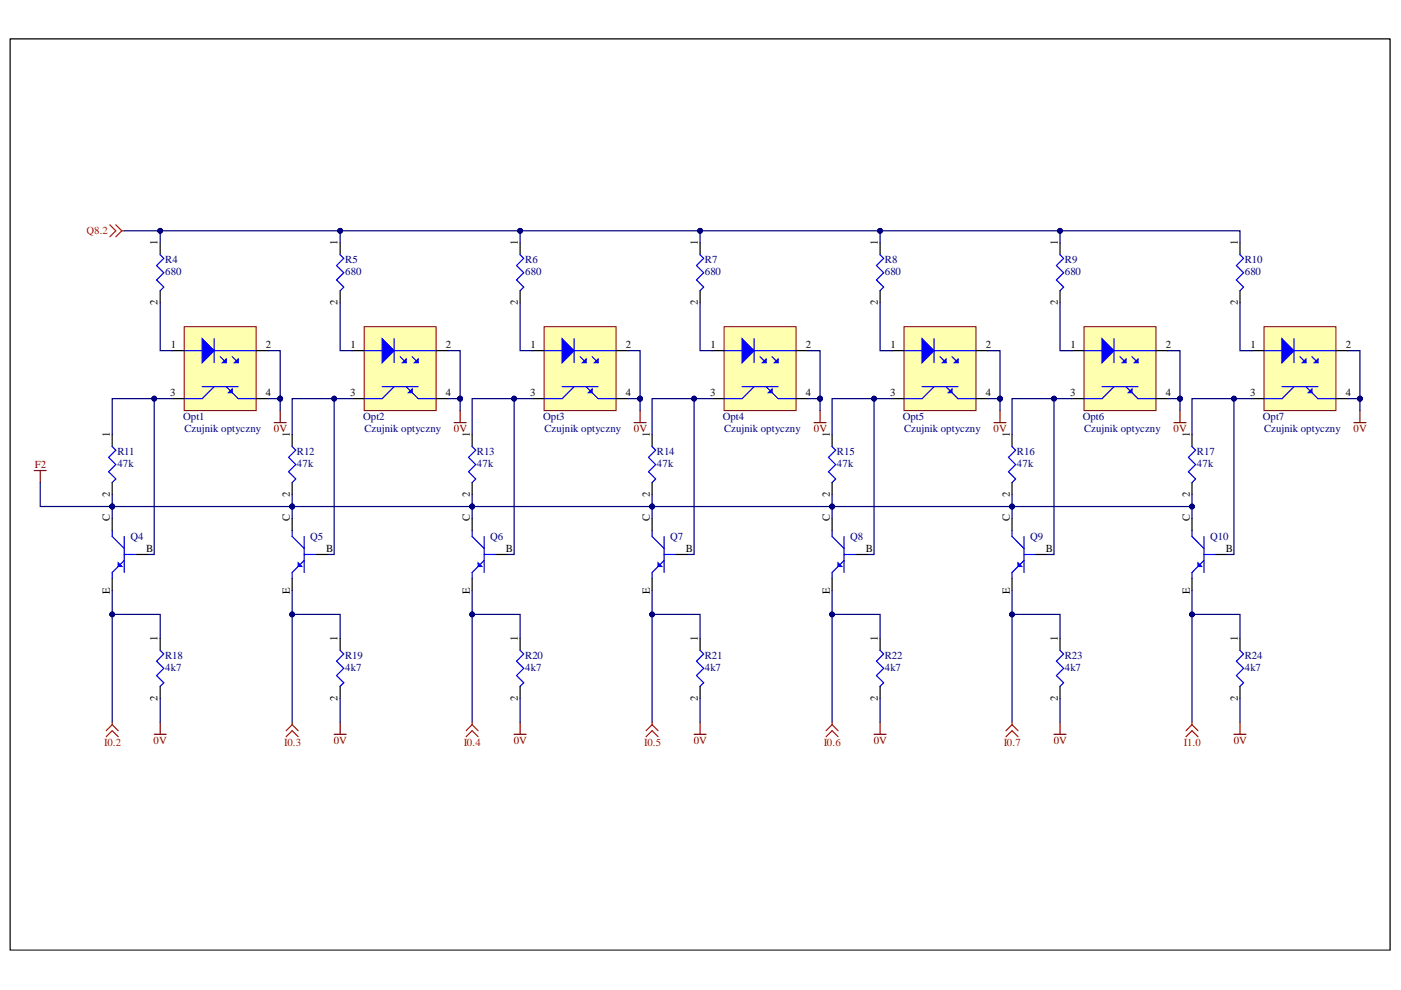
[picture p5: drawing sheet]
<svg xmlns="http://www.w3.org/2000/svg" width="297mm" height="210mm" viewBox="0 0 297 210" stroke-linecap="round" stroke-linejoin="round" font-family="sans-serif">
<path d="M2.2 8.3h292.5v193.1h-292.5z" fill="none" stroke="#000" stroke-width=".21"/>
<g fill="none" stroke="#000" stroke-width=".25">
<path d="M34 51.5v2.5M72.1 51.5v2.5M110.3 51.5v2.5M148.4 51.5v2.5M186.6 51.5v2.5M224.7 51.5v2.5M262.9 51.5v2.5M34 61.6v2.6M72.1 61.6v2.6M110.3 61.6v2.6M148.4 61.6v2.6M186.6 61.6v2.6"/>
<path d="M224.7 61.6v2.6M262.9 61.6v2.6"/>
</g>
<path d="M34 54l.7 .8-1.5 1.5 1.5 1.5-1.5 1.6 1.5 1.5-.7 .7M72.1 54l.8 .8-1.5 1.5 1.5 1.5-1.5 1.6 1.5 1.5-.8 .7M110.3 54l.7 .8-1.5 1.5 1.5 1.5-1.5 1.6 1.5 1.5-.7 .7M148.4 54l.8 .8-1.5 1.5 1.5 1.5-1.5 1.6 1.5 1.5-.8 .7M186.6 54l.8 .8-1.6 1.5 1.6 1.5-1.6 1.6 1.6 1.5-.8 .7M224.7 54l.8 .8-1.5 1.5 1.5 1.5-1.5 1.6 1.5 1.5-.8 .7M262.9 54l.8 .8-1.6 1.5 1.6 1.5-1.6 1.6 1.6 1.5-.8 .7" fill="none" stroke="#00f" stroke-width=".25"/>
<path d="M23.3 47.7l1.3 1.2-1.3 1.3M24.6 47.7l1.2 1.2M25.8 48.9l-1.2 1.3M25.8 48.9h.5" fill="none" stroke="#f00" stroke-width=".25"/>
<path d="M39.1 69.3h15.2v17.8h-15.2z" fill-rule="evenodd" fill="#ffffb0"/>
<path d="M39.1 69.3h15.2v17.8h-15.2z" fill="none" stroke="#800000" stroke-width=".21"/>
<path d="M45.4 71.8v5.1M45.4 74.3h8.9M46.7 75.6l1.3 1.3M49.2 75.6l1.3 1.3" fill="none" stroke="#00f" stroke-width=".25"/>
<path d="M47.2 76.9l.8-.8v.8z" fill="#00f"/>
<path d="M47.2 76.9l.8-.8v.8z" fill="none" stroke="#00f" stroke-width=".25"/>
<path d="M42.9 71.8l2.5 2.5-2.5 2.6z" fill="#00f"/>
<path d="M42.9 71.8l2.5 2.5-2.5 2.6z" fill="none" stroke="#00f" stroke-width=".25"/>
<path d="M49.7 76.9l.8-.8v.8z" fill="#00f"/>
<path d="M39.1 74.3h3.8M49.7 76.9l.8-.8v.8zM42.9 82h7.6M45.4 82l-2.5 2.5h-3.8M48 82l2.5 2.5h3.8" fill="none" stroke="#00f" stroke-width=".25"/>
<path d="M48.5 83.2l.7-.7v.7z" fill="#00f"/>
<path d="M48.5 83.2l.7-.7v.7zM34 137.9l.7 .8-1.5 1.5 1.5 1.5-1.5 1.5 1.5 1.6-.7 .7" fill="none" stroke="#00f" stroke-width=".25"/>
<path d="M36.5 74.3h2.6M54.3 74.3h2.6M36.5 84.5h2.6M54.3 84.5h2.6M34 135.4v2.5M34 145.5v2.6" fill="none" stroke="#000" stroke-width=".25"/>
<path d="M58.1 89.6h2.6M59.4 87.1v2.5M32.7 155.7h2.5M34 153.1v2.6" fill="none" stroke="#800000" stroke-width=".25"/>
<g fill="none" stroke="#f00" stroke-width=".25">
<path d="M22.5 156.2l1.3-1.3 1.3 1.3M23.8 153.7l-1.3 1.2M23.8 153.7l1.3 1.2M23.8 153.1v.6M60.7 156.2l1.2-1.3 1.3 1.3M61.9 153.7l-1.2 1.2M61.9 153.7l1.3 1.2M61.9 153.1v.6M98.8 156.2l1.3-1.3 1.3 1.3M100.1 153.7l-1.3 1.2M100.1 153.7l1.3 1.2M100.1 153.1v.6"/>
<path d="M137 156.2l1.3-1.3 1.2 1.3M138.3 153.7l-1.3 1.2M138.3 153.7l1.2 1.2M138.3 153.1v.6M175.1 156.2l1.3-1.3 1.3 1.3M176.4 153.7l-1.3 1.2M176.4 153.7l1.3 1.2M176.4 153.1v.6M213.3 156.2l1.3-1.3 1.2 1.3M214.6 153.7l-1.3 1.2M214.6 153.7l1.2 1.2M214.6 153.1v.6"/>
<path d="M251.5 156.2l1.2-1.3 1.3 1.3M252.7 153.7l-1.2 1.2M252.7 153.7l1.3 1.2M252.7 153.1v.6"/>
</g>
<path d="M77.2 69.3h15.3v17.8h-15.3z" fill-rule="evenodd" fill="#ffffb0"/>
<path d="M77.2 69.3h15.3v17.8h-15.3z" fill="none" stroke="#800000" stroke-width=".21"/>
<path d="M83.6 71.8v5.1M83.6 74.3h8.9M84.8 75.6l1.3 1.3M87.4 75.6l1.3 1.3" fill="none" stroke="#00f" stroke-width=".25"/>
<path d="M85.3 76.9l.8-.8v.8z" fill="#00f"/>
<path d="M85.3 76.9l.8-.8v.8z" fill="none" stroke="#00f" stroke-width=".25"/>
<path d="M81 71.8l2.6 2.5-2.6 2.6z" fill="#00f"/>
<path d="M81 71.8l2.6 2.5-2.6 2.6z" fill="none" stroke="#00f" stroke-width=".25"/>
<path d="M87.9 76.9l.8-.8v.8z" fill="#00f"/>
<path d="M77.2 74.3h3.8M87.9 76.9l.8-.8v.8zM81 82h7.7M83.6 82l-2.6 2.5h-3.8M86.1 82l2.6 2.5h3.8" fill="none" stroke="#00f" stroke-width=".25"/>
<path d="M86.6 83.2l.8-.7v.7z" fill="#00f"/>
<path d="M86.6 83.2l.8-.7v.7zM72.1 137.9l.8 .8-1.5 1.5 1.5 1.5-1.5 1.5 1.5 1.6-.8 .7" fill="none" stroke="#00f" stroke-width=".25"/>
<path d="M74.7 74.3h2.5M92.5 74.3h2.5M74.7 84.5h2.5M92.5 84.5h2.5M72.1 135.4v2.5M72.1 145.5v2.6" fill="none" stroke="#000" stroke-width=".25"/>
<path d="M96.3 89.6h2.5M97.6 87.1v2.5M70.9 155.7h2.5M72.1 153.1v2.6" fill="none" stroke="#800000" stroke-width=".25"/>
<path d="M115.4 69.3h15.2v17.8h-15.2z" fill-rule="evenodd" fill="#ffffb0"/>
<path d="M115.4 69.3h15.2v17.8h-15.2z" fill="none" stroke="#800000" stroke-width=".21"/>
<path d="M121.7 71.8v5.1M121.7 74.3h8.9M123 75.6l1.3 1.3M125.5 75.6l1.3 1.3" fill="none" stroke="#00f" stroke-width=".25"/>
<path d="M123.5 76.9l.8-.8v.8z" fill="#00f"/>
<path d="M123.5 76.9l.8-.8v.8z" fill="none" stroke="#00f" stroke-width=".25"/>
<path d="M119.2 71.8l2.5 2.5-2.5 2.6z" fill="#00f"/>
<path d="M119.2 71.8l2.5 2.5-2.5 2.6z" fill="none" stroke="#00f" stroke-width=".25"/>
<path d="M126 76.9l.8-.8v.8z" fill="#00f"/>
<path d="M115.4 74.3h3.8M126 76.9l.8-.8v.8zM119.2 82h7.6M121.7 82l-2.5 2.5h-3.8M124.3 82l2.5 2.5h3.8" fill="none" stroke="#00f" stroke-width=".25"/>
<path d="M124.8 83.2l.7-.7v.7z" fill="#00f"/>
<path d="M124.8 83.2l.7-.7v.7zM110.3 137.9l.7 .8-1.5 1.5 1.5 1.5-1.5 1.5 1.5 1.6-.7 .7" fill="none" stroke="#00f" stroke-width=".25"/>
<path d="M112.8 74.3h2.6M130.6 74.3h2.6M112.8 84.5h2.6M130.6 84.5h2.6M110.3 135.4v2.5M110.3 145.5v2.6" fill="none" stroke="#000" stroke-width=".25"/>
<path d="M134.4 89.6h2.6M135.7 87.1v2.5M109 155.7h2.5M110.3 153.1v2.6" fill="none" stroke="#800000" stroke-width=".25"/>
<path d="M153.5 69.3h15.3v17.8h-15.3z" fill-rule="evenodd" fill="#ffffb0"/>
<path d="M153.5 69.3h15.3v17.8h-15.3z" fill="none" stroke="#800000" stroke-width=".21"/>
<path d="M159.9 71.8v5.1M159.9 74.3h8.9M161.1 75.6l1.3 1.3M163.7 75.6l1.3 1.3" fill="none" stroke="#00f" stroke-width=".25"/>
<path d="M161.7 76.9l.7-.8v.8z" fill="#00f"/>
<path d="M161.7 76.9l.7-.8v.8z" fill="none" stroke="#00f" stroke-width=".25"/>
<path d="M157.3 71.8l2.6 2.5-2.6 2.6z" fill="#00f"/>
<path d="M157.3 71.8l2.6 2.5-2.6 2.6z" fill="none" stroke="#00f" stroke-width=".25"/>
<path d="M164.2 76.9l.8-.8v.8z" fill="#00f"/>
<path d="M153.5 74.3h3.8M164.2 76.9l.8-.8v.8zM157.3 82h7.7M159.9 82l-2.6 2.5h-3.8M162.4 82l2.6 2.5h3.8" fill="none" stroke="#00f" stroke-width=".25"/>
<path d="M162.9 83.2l.8-.7v.7z" fill="#00f"/>
<path d="M162.9 83.2l.8-.7v.7zM148.4 137.9l.8 .8-1.5 1.5 1.5 1.5-1.5 1.5 1.5 1.6-.8 .7" fill="none" stroke="#00f" stroke-width=".25"/>
<path d="M151 74.3h2.5M168.8 74.3h2.5M151 84.5h2.5M168.8 84.5h2.5M148.4 135.4v2.5M148.4 145.5v2.6" fill="none" stroke="#000" stroke-width=".25"/>
<path d="M172.6 89.6h2.5M173.9 87.1v2.5M147.2 155.7h2.5M148.4 153.1v2.6" fill="none" stroke="#800000" stroke-width=".25"/>
<path d="M191.7 69.3h15.2v17.8h-15.2z" fill-rule="evenodd" fill="#ffffb0"/>
<path d="M191.7 69.3h15.2v17.8h-15.2z" fill="none" stroke="#800000" stroke-width=".21"/>
<path d="M198 71.8v5.1M198 74.4h8.9M199.3 75.6l1.3 1.3M201.8 75.6l1.3 1.3" fill="none" stroke="#00f" stroke-width=".25"/>
<path d="M199.8 76.9l.8-.8v.8z" fill="#00f"/>
<path d="M199.8 76.9l.8-.8v.8z" fill="none" stroke="#00f" stroke-width=".25"/>
<path d="M195.5 71.8l2.5 2.6-2.5 2.5z" fill="#00f"/>
<path d="M195.5 71.8l2.5 2.6-2.5 2.5z" fill="none" stroke="#00f" stroke-width=".25"/>
<path d="M202.4 76.9l.7-.8v.8z" fill="#00f"/>
<path d="M191.7 74.4h3.8M202.4 76.9l.7-.8v.8zM195.5 82h7.6M198 82l-2.5 2.5h-3.8M200.6 82l2.5 2.5h3.8" fill="none" stroke="#00f" stroke-width=".25"/>
<path d="M201.1 83.2l.7-.7v.7z" fill="#00f"/>
<path d="M201.1 83.2l.7-.7v.7zM186.6 137.9l.8 .8-1.6 1.5 1.6 1.5-1.6 1.5 1.6 1.6-.8 .7" fill="none" stroke="#00f" stroke-width=".25"/>
<path d="M189.1 74.4h2.6M206.9 74.4h2.6M189.1 84.5h2.6M206.9 84.5h2.6M186.6 135.4v2.5M186.6 145.5v2.6" fill="none" stroke="#000" stroke-width=".25"/>
<path d="M210.8 89.6h2.5M212 87.1v2.5M185.3 155.7h2.6M186.6 153.1v2.6" fill="none" stroke="#800000" stroke-width=".25"/>
<path d="M229.8 69.3h15.3v17.8h-15.3z" fill-rule="evenodd" fill="#ffffb0"/>
<path d="M229.8 69.3h15.3v17.8h-15.3z" fill="none" stroke="#800000" stroke-width=".21"/>
<path d="M236.2 71.8v5.1M236.2 74.4h8.9M237.5 75.6l1.2 1.3M240 75.6l1.3 1.3" fill="none" stroke="#00f" stroke-width=".25"/>
<path d="M238 76.9l.7-.8v.8z" fill="#00f"/>
<path d="M238 76.9l.7-.8v.8z" fill="none" stroke="#00f" stroke-width=".25"/>
<path d="M233.6 71.8l2.6 2.6-2.6 2.5z" fill="#00f"/>
<path d="M233.6 71.8l2.6 2.6-2.6 2.5z" fill="none" stroke="#00f" stroke-width=".25"/>
<path d="M240.5 76.9l.8-.8v.8z" fill="#00f"/>
<path d="M229.8 74.4h3.8M240.5 76.9l.8-.8v.8zM233.6 82h7.7M236.2 82l-2.6 2.5h-3.8M238.7 82l2.6 2.5h3.8" fill="none" stroke="#00f" stroke-width=".25"/>
<path d="M239.2 83.2l.8-.7v.7z" fill="#00f"/>
<path d="M239.2 83.2l.8-.7v.7zM224.7 137.9l.8 .8-1.5 1.5 1.5 1.5-1.5 1.5 1.5 1.6-.8 .7" fill="none" stroke="#00f" stroke-width=".25"/>
<path d="M227.3 74.4h2.5M245.1 74.4h2.5M227.3 84.5h2.5M245.1 84.5h2.5M224.7 135.4v2.5M224.7 145.5v2.6" fill="none" stroke="#000" stroke-width=".25"/>
<path d="M248.9 89.6h2.6M250.2 87.1v2.5M223.5 155.7h2.5M224.7 153.1v2.6" fill="none" stroke="#800000" stroke-width=".25"/>
<path d="M268 69.3h15.2v17.8h-15.2z" fill-rule="evenodd" fill="#ffffb0"/>
<path d="M268 69.3h15.2v17.8h-15.2z" fill="none" stroke="#800000" stroke-width=".21"/>
<path d="M274.3 71.8v5.1M274.3 74.4h8.9M275.6 75.6l1.3 1.3M278.2 75.6l1.2 1.3" fill="none" stroke="#00f" stroke-width=".25"/>
<path d="M276.1 76.9l.8-.8v.8z" fill="#00f"/>
<path d="M276.1 76.9l.8-.8v.8z" fill="none" stroke="#00f" stroke-width=".25"/>
<path d="M271.8 71.8l2.5 2.6-2.5 2.5z" fill="#00f"/>
<path d="M271.8 71.8l2.5 2.6-2.5 2.5z" fill="none" stroke="#00f" stroke-width=".25"/>
<path d="M278.7 76.9l.7-.8v.8z" fill="#00f"/>
<path d="M268 74.4h3.8M278.7 76.9l.7-.8v.8zM271.8 82h7.6M274.3 82l-2.5 2.5h-3.8M276.9 82l2.5 2.5h3.8" fill="none" stroke="#00f" stroke-width=".25"/>
<path d="M277.4 83.2l.8-.7v.7z" fill="#00f"/>
<path d="M277.4 83.2l.8-.7v.7zM23.8 112.5v1.2l2.5 2.6M26.3 113.7v7.7M26.3 118.8l-2.5 2.6v1.2M26.3 117.6h2.6M262.9 137.9l.8 .8-1.6 1.5 1.6 1.5-1.6 1.5 1.6 1.6-.8 .7" fill="none" stroke="#00f" stroke-width=".25"/>
<path d="M265.4 74.4h2.6M283.2 74.4h2.6M265.4 84.5h2.6M283.2 84.5h2.6M23.8 109.9v2.6M28.9 117.6h2.5M23.8 122.6v2.6M262.9 135.4v2.5M262.9 145.5v2.6" fill="none" stroke="#000" stroke-width=".25"/>
<path d="M287.1 89.6h2.5M288.3 87.1v2.5M261.6 155.7h2.6M262.9 153.1v2.6" fill="none" stroke="#800000" stroke-width=".25"/>
<path d="M25.1 119.3l.7 .8h-.7z" fill="#00f"/>
<path d="M23.8 94.7l.8 .7-1.6 1.6 1.6 1.5-1.6 1.5 1.6 1.5-.8 .8M25.1 119.3l.7 .8h-.7zM61.9 112.5v1.2l2.6 2.6M64.5 113.7v7.7M64.5 118.8l-2.6 2.6v1.2M64.5 117.6h2.5" fill="none" stroke="#00f" stroke-width=".25"/>
<path d="M23.8 92.1v2.6M23.8 102.3v2.5M61.9 109.9v2.6M67 117.6h2.6M61.9 122.6v2.6" fill="none" stroke="#000" stroke-width=".25"/>
<path d="M63.2 119.3l.8 .8h-.8z" fill="#00f"/>
<path d="M61.9 94.7l.8 .7-1.5 1.6 1.5 1.5-1.5 1.5 1.5 1.5-.8 .8M63.2 119.3l.8 .8h-.8zM100.1 112.5v1.2l2.5 2.6M102.6 113.7v7.7M102.6 118.8l-2.5 2.6v1.2M102.6 117.6h2.6" fill="none" stroke="#00f" stroke-width=".25"/>
<path d="M61.9 92.1v2.6M61.9 102.3v2.5M100.1 109.9v2.6M105.2 117.6h2.5M100.1 122.6v2.6" fill="none" stroke="#000" stroke-width=".25"/>
<path d="M101.4 119.3l.7 .8h-.7z" fill="#00f"/>
<path d="M100.1 94.7l.8 .7-1.6 1.6 1.6 1.5-1.6 1.5 1.6 1.5-.8 .8M101.4 119.3l.7 .8h-.7zM138.3 112.5v1.2l2.5 2.6M140.8 113.7v7.7M140.8 118.8l-2.5 2.6v1.2M140.8 117.6h2.5" fill="none" stroke="#00f" stroke-width=".25"/>
<path d="M100.1 92.1v2.6M100.1 102.3v2.5M138.3 109.9v2.6M143.3 117.6h2.6M138.3 122.6v2.6" fill="none" stroke="#000" stroke-width=".25"/>
<path d="M139.5 119.3l.8 .8h-.8z" fill="#00f"/>
<path d="M138.3 94.7l.7 .7-1.5 1.6 1.5 1.5-1.5 1.5 1.5 1.5-.7 .8M139.5 119.3l.8 .8h-.8zM176.4 112.5v1.2l2.6 2.6M179 113.7v7.7M179 118.8l-2.6 2.6v1.2M179 117.6h2.5" fill="none" stroke="#00f" stroke-width=".25"/>
<path d="M138.3 92.1v2.6M138.3 102.3v2.5M176.4 109.9v2.6M181.5 117.6h2.5M176.4 122.6v2.6" fill="none" stroke="#000" stroke-width=".25"/>
<path d="M177.7 119.3l.7 .8h-.7z" fill="#00f"/>
<path d="M176.4 94.7l.8 .8-1.6 1.5 1.6 1.5-1.6 1.5 1.6 1.6-.8 .7M177.7 119.3l.7 .8h-.7zM214.6 112.5v1.2l2.5 2.6M217.1 113.7v7.7M217.1 118.8l-2.5 2.6v1.2M217.1 117.6h2.6" fill="none" stroke="#00f" stroke-width=".25"/>
<path d="M176.4 92.1v2.6M176.4 102.3v2.5M214.6 109.9v2.6M219.7 117.6h2.5M214.6 122.6v2.6" fill="none" stroke="#000" stroke-width=".25"/>
<path d="M215.8 119.3l.8 .8h-.8z" fill="#00f"/>
<path d="M214.6 94.7l.7 .8-1.5 1.5 1.5 1.5-1.5 1.5 1.5 1.6-.7 .7M215.8 119.3l.8 .8h-.8zM252.7 112.5v1.2l2.6 2.6M255.3 113.7v7.7M255.3 118.8l-2.6 2.6v1.2M255.3 117.6h2.5" fill="none" stroke="#00f" stroke-width=".25"/>
<path d="M214.6 92.1v2.6M214.6 102.3v2.5M252.7 109.9v2.6M257.8 117.6h2.6M252.7 122.6v2.6" fill="none" stroke="#000" stroke-width=".25"/>
<path d="M254 119.3l.8 .8h-.8z" fill="#00f"/>
<path d="M252.7 94.7l.8 .8-1.5 1.5 1.5 1.5-1.5 1.5 1.5 1.6-.8 .7M254 119.3l.8 .8h-.8z" fill="none" stroke="#00f" stroke-width=".25"/>
<path d="M252.7 92.1v2.6M252.7 102.3v2.5" fill="none" stroke="#000" stroke-width=".25"/>
<path d="M7.3 99.8h2.5M8.5 99.8v2.5" fill="none" stroke="#800000" stroke-width=".25"/>
<path d="M285.8 84.5h2.5" fill="none" stroke="#000080" stroke-width=".25"/>
<circle cx="288.3" cy="84.5" r=".51" fill="#000080"/>
<circle cx="288.3" cy="84.5" r=".51" fill="none" stroke="#000080" stroke-width=".21"/>
<path d="M8.5 102.3v5.1h15.3" fill="none" stroke="#000080" stroke-width=".25"/>
<circle cx="23.8" cy="107.4" r=".51" fill="#000080"/>
<circle cx="23.8" cy="107.4" r=".51" fill="none" stroke="#000080" stroke-width=".21"/>
<path d="M23.8 130.3h10.2v5.1" fill="none" stroke="#000080" stroke-width=".25"/>
<circle cx="23.8" cy="130.3" r=".51" fill="#000080"/>
<circle cx="23.8" cy="130.3" r=".51" fill="none" stroke="#000080" stroke-width=".21"/>
<path d="M23.8 107.4h228.9v2.5" fill="none" stroke="#000080" stroke-width=".25"/>
<circle cx="252.7" cy="107.4" r=".51" fill="#000080"/>
<circle cx="252.7" cy="107.4" r=".51" fill="none" stroke="#000080" stroke-width=".21"/>
<circle cx="214.6" cy="107.4" r=".51" fill="#000080"/>
<circle cx="214.6" cy="107.4" r=".51" fill="none" stroke="#000080" stroke-width=".21"/>
<circle cx="176.4" cy="107.4" r=".51" fill="#000080"/>
<circle cx="176.4" cy="107.4" r=".51" fill="none" stroke="#000080" stroke-width=".21"/>
<circle cx="138.3" cy="107.4" r=".51" fill="#000080"/>
<circle cx="138.3" cy="107.4" r=".51" fill="none" stroke="#000080" stroke-width=".21"/>
<circle cx="100.1" cy="107.4" r=".51" fill="#000080"/>
<circle cx="100.1" cy="107.4" r=".51" fill="none" stroke="#000080" stroke-width=".21"/>
<circle cx="61.9" cy="107.4" r=".51" fill="#000080"/>
<circle cx="61.9" cy="107.4" r=".51" fill="none" stroke="#000080" stroke-width=".21"/>
<circle cx="23.8" cy="107.4" r=".51" fill="#000080"/>
<circle cx="23.8" cy="107.4" r=".51" fill="none" stroke="#000080" stroke-width=".21"/>
<path d="M32.7 84.5h-8.9v7.6" fill="none" stroke="#000080" stroke-width=".25"/>
<circle cx="32.7" cy="84.5" r=".51" fill="#000080"/>
<circle cx="32.7" cy="84.5" r=".51" fill="none" stroke="#000080" stroke-width=".21"/>
<path d="M26.3 48.9h236.6v2.6" fill="none" stroke="#000080" stroke-width=".25"/>
<circle cx="34" cy="48.9" r=".51" fill="#000080"/>
<circle cx="34" cy="48.9" r=".51" fill="none" stroke="#000080" stroke-width=".21"/>
<circle cx="72.1" cy="48.9" r=".51" fill="#000080"/>
<circle cx="72.1" cy="48.9" r=".51" fill="none" stroke="#000080" stroke-width=".21"/>
<circle cx="110.3" cy="48.9" r=".51" fill="#000080"/>
<circle cx="110.3" cy="48.9" r=".51" fill="none" stroke="#000080" stroke-width=".21"/>
<circle cx="148.4" cy="48.9" r=".51" fill="#000080"/>
<circle cx="148.4" cy="48.9" r=".51" fill="none" stroke="#000080" stroke-width=".21"/>
<circle cx="186.6" cy="48.9" r=".51" fill="#000080"/>
<circle cx="186.6" cy="48.9" r=".51" fill="none" stroke="#000080" stroke-width=".21"/>
<circle cx="224.7" cy="48.9" r=".51" fill="#000080"/>
<circle cx="224.7" cy="48.9" r=".51" fill="none" stroke="#000080" stroke-width=".21"/>
<path d="M36.5 84.5h-3.8v33.1h-1.3" fill="none" stroke="#000080" stroke-width=".25"/>
<circle cx="32.7" cy="84.5" r=".51" fill="#000080"/>
<circle cx="32.7" cy="84.5" r=".51" fill="none" stroke="#000080" stroke-width=".21"/>
<path d="M34 64.2v10.1h2.5M56.9 84.5h2.5" fill="none" stroke="#000080" stroke-width=".25"/>
<circle cx="59.4" cy="84.5" r=".51" fill="#000080"/>
<circle cx="59.4" cy="84.5" r=".51" fill="none" stroke="#000080" stroke-width=".21"/>
<path d="M56.9 74.3h2.5v10.2" fill="none" stroke="#000080" stroke-width=".25"/>
<circle cx="59.4" cy="84.5" r=".51" fill="#000080"/>
<circle cx="59.4" cy="84.5" r=".51" fill="none" stroke="#000080" stroke-width=".21"/>
<path d="M61.9 130.3h10.2v5.1" fill="none" stroke="#000080" stroke-width=".25"/>
<circle cx="61.9" cy="130.3" r=".51" fill="#000080"/>
<circle cx="61.9" cy="130.3" r=".51" fill="none" stroke="#000080" stroke-width=".21"/>
<path d="M70.9 84.5h-9v7.6" fill="none" stroke="#000080" stroke-width=".25"/>
<circle cx="70.9" cy="84.5" r=".51" fill="#000080"/>
<circle cx="70.9" cy="84.5" r=".51" fill="none" stroke="#000080" stroke-width=".21"/>
<path d="M74.7 84.5h-3.8v33.1h-1.3" fill="none" stroke="#000080" stroke-width=".25"/>
<circle cx="70.9" cy="84.5" r=".51" fill="#000080"/>
<circle cx="70.9" cy="84.5" r=".51" fill="none" stroke="#000080" stroke-width=".21"/>
<path d="M72.1 64.2v10.1h2.6M95 84.5h2.6" fill="none" stroke="#000080" stroke-width=".25"/>
<circle cx="97.6" cy="84.5" r=".51" fill="#000080"/>
<circle cx="97.6" cy="84.5" r=".51" fill="none" stroke="#000080" stroke-width=".21"/>
<path d="M95 74.3h2.6v10.2" fill="none" stroke="#000080" stroke-width=".25"/>
<circle cx="97.6" cy="84.5" r=".51" fill="#000080"/>
<circle cx="97.6" cy="84.5" r=".51" fill="none" stroke="#000080" stroke-width=".21"/>
<path d="M100.1 130.3h10.2v5.1" fill="none" stroke="#000080" stroke-width=".25"/>
<circle cx="100.1" cy="130.3" r=".51" fill="#000080"/>
<circle cx="100.1" cy="130.3" r=".51" fill="none" stroke="#000080" stroke-width=".21"/>
<path d="M109 84.5h-8.9v7.6" fill="none" stroke="#000080" stroke-width=".25"/>
<circle cx="109" cy="84.5" r=".51" fill="#000080"/>
<circle cx="109" cy="84.5" r=".51" fill="none" stroke="#000080" stroke-width=".21"/>
<path d="M112.8 84.5h-3.8v33.1h-1.3" fill="none" stroke="#000080" stroke-width=".25"/>
<circle cx="109" cy="84.5" r=".51" fill="#000080"/>
<circle cx="109" cy="84.5" r=".51" fill="none" stroke="#000080" stroke-width=".21"/>
<path d="M110.3 64.2v10.1h2.5M133.2 84.5h2.5" fill="none" stroke="#000080" stroke-width=".25"/>
<circle cx="135.7" cy="84.5" r=".51" fill="#000080"/>
<circle cx="135.7" cy="84.5" r=".51" fill="none" stroke="#000080" stroke-width=".21"/>
<path d="M133.2 74.3h2.5v10.2" fill="none" stroke="#000080" stroke-width=".25"/>
<circle cx="135.7" cy="84.5" r=".51" fill="#000080"/>
<circle cx="135.7" cy="84.5" r=".51" fill="none" stroke="#000080" stroke-width=".21"/>
<path d="M138.3 130.3h10.1v5.1" fill="none" stroke="#000080" stroke-width=".25"/>
<circle cx="138.3" cy="130.3" r=".51" fill="#000080"/>
<circle cx="138.3" cy="130.3" r=".51" fill="none" stroke="#000080" stroke-width=".21"/>
<path d="M147.2 84.5h-8.9v7.6" fill="none" stroke="#000080" stroke-width=".25"/>
<circle cx="147.2" cy="84.5" r=".51" fill="#000080"/>
<circle cx="147.2" cy="84.5" r=".51" fill="none" stroke="#000080" stroke-width=".21"/>
<path d="M151 84.5h-3.8v33.1h-1.3" fill="none" stroke="#000080" stroke-width=".25"/>
<circle cx="147.2" cy="84.5" r=".51" fill="#000080"/>
<circle cx="147.2" cy="84.5" r=".51" fill="none" stroke="#000080" stroke-width=".21"/>
<path d="M148.4 64.2v10.1h2.6M171.3 84.5h2.6" fill="none" stroke="#000080" stroke-width=".25"/>
<circle cx="173.9" cy="84.5" r=".51" fill="#000080"/>
<circle cx="173.9" cy="84.5" r=".51" fill="none" stroke="#000080" stroke-width=".21"/>
<path d="M171.3 74.4h2.6v10.1" fill="none" stroke="#000080" stroke-width=".25"/>
<circle cx="173.9" cy="84.5" r=".51" fill="#000080"/>
<circle cx="173.9" cy="84.5" r=".51" fill="none" stroke="#000080" stroke-width=".21"/>
<path d="M176.4 130.3h10.2v5.1" fill="none" stroke="#000080" stroke-width=".25"/>
<circle cx="176.4" cy="130.3" r=".51" fill="#000080"/>
<circle cx="176.4" cy="130.3" r=".51" fill="none" stroke="#000080" stroke-width=".21"/>
<path d="M185.3 84.5h-8.9v7.6" fill="none" stroke="#000080" stroke-width=".25"/>
<circle cx="185.3" cy="84.5" r=".51" fill="#000080"/>
<circle cx="185.3" cy="84.5" r=".51" fill="none" stroke="#000080" stroke-width=".21"/>
<path d="M189.1 84.5h-3.8v33.1h-1.3" fill="none" stroke="#000080" stroke-width=".25"/>
<circle cx="185.3" cy="84.5" r=".51" fill="#000080"/>
<circle cx="185.3" cy="84.5" r=".51" fill="none" stroke="#000080" stroke-width=".21"/>
<path d="M186.6 64.2v10.2h2.5M209.5 84.5h2.5" fill="none" stroke="#000080" stroke-width=".25"/>
<circle cx="212" cy="84.5" r=".51" fill="#000080"/>
<circle cx="212" cy="84.5" r=".51" fill="none" stroke="#000080" stroke-width=".21"/>
<path d="M209.5 74.4h2.5v10.1" fill="none" stroke="#000080" stroke-width=".25"/>
<circle cx="212" cy="84.5" r=".51" fill="#000080"/>
<circle cx="212" cy="84.5" r=".51" fill="none" stroke="#000080" stroke-width=".21"/>
<path d="M214.6 130.3h10.1v5.1" fill="none" stroke="#000080" stroke-width=".25"/>
<circle cx="214.6" cy="130.3" r=".51" fill="#000080"/>
<circle cx="214.6" cy="130.3" r=".51" fill="none" stroke="#000080" stroke-width=".21"/>
<path d="M223.5 84.5h-8.9v7.6" fill="none" stroke="#000080" stroke-width=".25"/>
<circle cx="223.5" cy="84.5" r=".51" fill="#000080"/>
<circle cx="223.5" cy="84.5" r=".51" fill="none" stroke="#000080" stroke-width=".21"/>
<path d="M227.3 84.5h-3.8v33.1h-1.3" fill="none" stroke="#000080" stroke-width=".25"/>
<circle cx="223.5" cy="84.5" r=".51" fill="#000080"/>
<circle cx="223.5" cy="84.5" r=".51" fill="none" stroke="#000080" stroke-width=".21"/>
<path d="M224.7 64.2v10.2h2.6M247.6 84.5h2.6" fill="none" stroke="#000080" stroke-width=".25"/>
<circle cx="250.2" cy="84.5" r=".51" fill="#000080"/>
<circle cx="250.2" cy="84.5" r=".51" fill="none" stroke="#000080" stroke-width=".21"/>
<path d="M247.6 74.4h2.6v10.1" fill="none" stroke="#000080" stroke-width=".25"/>
<circle cx="250.2" cy="84.5" r=".51" fill="#000080"/>
<circle cx="250.2" cy="84.5" r=".51" fill="none" stroke="#000080" stroke-width=".21"/>
<path d="M252.7 130.3h10.2v5.1" fill="none" stroke="#000080" stroke-width=".25"/>
<circle cx="252.7" cy="130.3" r=".51" fill="#000080"/>
<circle cx="252.7" cy="130.3" r=".51" fill="none" stroke="#000080" stroke-width=".21"/>
<path d="M261.6 84.5h-8.9v7.6" fill="none" stroke="#000080" stroke-width=".25"/>
<circle cx="261.6" cy="84.5" r=".51" fill="#000080"/>
<circle cx="261.6" cy="84.5" r=".51" fill="none" stroke="#000080" stroke-width=".21"/>
<path d="M265.4 84.5h-3.8v33.1h-1.2" fill="none" stroke="#000080" stroke-width=".25"/>
<circle cx="261.6" cy="84.5" r=".51" fill="#000080"/>
<circle cx="261.6" cy="84.5" r=".51" fill="none" stroke="#000080" stroke-width=".21"/>
<path d="M262.9 64.2v10.2h2.5M285.8 74.4h2.5M23.8 125.2v27.9" fill="none" stroke="#000080" stroke-width=".25"/>
<circle cx="23.8" cy="130.3" r=".51" fill="#000080"/>
<circle cx="23.8" cy="130.3" r=".51" fill="none" stroke="#000080" stroke-width=".21"/>
<path d="M23.8 104.8v5.1" fill="none" stroke="#000080" stroke-width=".25"/>
<circle cx="23.8" cy="107.4" r=".51" fill="#000080"/>
<circle cx="23.8" cy="107.4" r=".51" fill="none" stroke="#000080" stroke-width=".21"/>
<path d="M34 48.9v2.6M34 148.1v5" fill="none" stroke="#000080" stroke-width=".25"/>
<circle cx="34" cy="48.9" r=".51" fill="#000080"/>
<circle cx="34" cy="48.9" r=".51" fill="none" stroke="#000080" stroke-width=".21"/>
<path d="M59.4 84.5v2.6" fill="none" stroke="#000080" stroke-width=".25"/>
<circle cx="59.4" cy="84.5" r=".51" fill="#000080"/>
<circle cx="59.4" cy="84.5" r=".51" fill="none" stroke="#000080" stroke-width=".21"/>
<path d="M61.9 125.2v27.9" fill="none" stroke="#000080" stroke-width=".25"/>
<circle cx="61.9" cy="130.3" r=".51" fill="#000080"/>
<circle cx="61.9" cy="130.3" r=".51" fill="none" stroke="#000080" stroke-width=".21"/>
<path d="M61.9 107.4v2.5" fill="none" stroke="#000080" stroke-width=".25"/>
<circle cx="61.9" cy="107.4" r=".51" fill="#000080"/>
<circle cx="61.9" cy="107.4" r=".51" fill="none" stroke="#000080" stroke-width=".21"/>
<path d="M61.9 104.8v2.6" fill="none" stroke="#000080" stroke-width=".25"/>
<circle cx="61.9" cy="107.4" r=".51" fill="#000080"/>
<circle cx="61.9" cy="107.4" r=".51" fill="none" stroke="#000080" stroke-width=".21"/>
<path d="M72.1 48.9v2.6M72.1 148.1v5" fill="none" stroke="#000080" stroke-width=".25"/>
<circle cx="72.1" cy="48.9" r=".51" fill="#000080"/>
<circle cx="72.1" cy="48.9" r=".51" fill="none" stroke="#000080" stroke-width=".21"/>
<path d="M97.6 84.5v2.6" fill="none" stroke="#000080" stroke-width=".25"/>
<circle cx="97.6" cy="84.5" r=".51" fill="#000080"/>
<circle cx="97.6" cy="84.5" r=".51" fill="none" stroke="#000080" stroke-width=".21"/>
<path d="M100.1 125.2v27.9" fill="none" stroke="#000080" stroke-width=".25"/>
<circle cx="100.1" cy="130.3" r=".51" fill="#000080"/>
<circle cx="100.1" cy="130.3" r=".51" fill="none" stroke="#000080" stroke-width=".21"/>
<path d="M100.1 107.4v2.5" fill="none" stroke="#000080" stroke-width=".25"/>
<circle cx="100.1" cy="107.4" r=".51" fill="#000080"/>
<circle cx="100.1" cy="107.4" r=".51" fill="none" stroke="#000080" stroke-width=".21"/>
<path d="M100.1 104.8v2.6" fill="none" stroke="#000080" stroke-width=".25"/>
<circle cx="100.1" cy="107.4" r=".51" fill="#000080"/>
<circle cx="100.1" cy="107.4" r=".51" fill="none" stroke="#000080" stroke-width=".21"/>
<path d="M110.3 48.9v2.6M110.3 148.1v5" fill="none" stroke="#000080" stroke-width=".25"/>
<circle cx="110.3" cy="48.9" r=".51" fill="#000080"/>
<circle cx="110.3" cy="48.9" r=".51" fill="none" stroke="#000080" stroke-width=".21"/>
<path d="M135.7 84.5v2.6" fill="none" stroke="#000080" stroke-width=".25"/>
<circle cx="135.7" cy="84.5" r=".51" fill="#000080"/>
<circle cx="135.7" cy="84.5" r=".51" fill="none" stroke="#000080" stroke-width=".21"/>
<path d="M138.3 125.2v27.9" fill="none" stroke="#000080" stroke-width=".25"/>
<circle cx="138.3" cy="130.3" r=".51" fill="#000080"/>
<circle cx="138.3" cy="130.3" r=".51" fill="none" stroke="#000080" stroke-width=".21"/>
<path d="M138.3 107.4v2.5" fill="none" stroke="#000080" stroke-width=".25"/>
<circle cx="138.3" cy="107.4" r=".51" fill="#000080"/>
<circle cx="138.3" cy="107.4" r=".51" fill="none" stroke="#000080" stroke-width=".21"/>
<path d="M138.3 104.8v2.6" fill="none" stroke="#000080" stroke-width=".25"/>
<circle cx="138.3" cy="107.4" r=".51" fill="#000080"/>
<circle cx="138.3" cy="107.4" r=".51" fill="none" stroke="#000080" stroke-width=".21"/>
<path d="M148.4 48.9v2.6M148.4 148.1v5" fill="none" stroke="#000080" stroke-width=".25"/>
<circle cx="148.4" cy="48.9" r=".51" fill="#000080"/>
<circle cx="148.4" cy="48.9" r=".51" fill="none" stroke="#000080" stroke-width=".21"/>
<path d="M173.9 84.5v2.6" fill="none" stroke="#000080" stroke-width=".25"/>
<circle cx="173.9" cy="84.5" r=".51" fill="#000080"/>
<circle cx="173.9" cy="84.5" r=".51" fill="none" stroke="#000080" stroke-width=".21"/>
<path d="M176.4 125.2v27.9" fill="none" stroke="#000080" stroke-width=".25"/>
<circle cx="176.4" cy="130.3" r=".51" fill="#000080"/>
<circle cx="176.4" cy="130.3" r=".51" fill="none" stroke="#000080" stroke-width=".21"/>
<path d="M176.4 107.4v2.5" fill="none" stroke="#000080" stroke-width=".25"/>
<circle cx="176.4" cy="107.4" r=".51" fill="#000080"/>
<circle cx="176.4" cy="107.4" r=".51" fill="none" stroke="#000080" stroke-width=".21"/>
<path d="M176.4 104.8v2.6" fill="none" stroke="#000080" stroke-width=".25"/>
<circle cx="176.4" cy="107.4" r=".51" fill="#000080"/>
<circle cx="176.4" cy="107.4" r=".51" fill="none" stroke="#000080" stroke-width=".21"/>
<path d="M186.6 48.9v2.6M186.6 148.1v5" fill="none" stroke="#000080" stroke-width=".25"/>
<circle cx="186.6" cy="48.9" r=".51" fill="#000080"/>
<circle cx="186.6" cy="48.9" r=".51" fill="none" stroke="#000080" stroke-width=".21"/>
<path d="M212 84.5v2.6" fill="none" stroke="#000080" stroke-width=".25"/>
<circle cx="212" cy="84.5" r=".51" fill="#000080"/>
<circle cx="212" cy="84.5" r=".51" fill="none" stroke="#000080" stroke-width=".21"/>
<path d="M214.6 125.2v27.9" fill="none" stroke="#000080" stroke-width=".25"/>
<circle cx="214.6" cy="130.3" r=".51" fill="#000080"/>
<circle cx="214.6" cy="130.3" r=".51" fill="none" stroke="#000080" stroke-width=".21"/>
<path d="M214.6 107.4v2.5" fill="none" stroke="#000080" stroke-width=".25"/>
<circle cx="214.6" cy="107.4" r=".51" fill="#000080"/>
<circle cx="214.6" cy="107.4" r=".51" fill="none" stroke="#000080" stroke-width=".21"/>
<path d="M214.6 104.8v2.6" fill="none" stroke="#000080" stroke-width=".25"/>
<circle cx="214.6" cy="107.4" r=".51" fill="#000080"/>
<circle cx="214.6" cy="107.4" r=".51" fill="none" stroke="#000080" stroke-width=".21"/>
<path d="M224.7 48.9v2.6M224.7 148.1v5" fill="none" stroke="#000080" stroke-width=".25"/>
<circle cx="224.7" cy="48.9" r=".51" fill="#000080"/>
<circle cx="224.7" cy="48.9" r=".51" fill="none" stroke="#000080" stroke-width=".21"/>
<path d="M250.2 84.5v2.6" fill="none" stroke="#000080" stroke-width=".25"/>
<circle cx="250.2" cy="84.5" r=".51" fill="#000080"/>
<circle cx="250.2" cy="84.5" r=".51" fill="none" stroke="#000080" stroke-width=".21"/>
<path d="M252.7 125.2v27.9" fill="none" stroke="#000080" stroke-width=".25"/>
<circle cx="252.7" cy="130.3" r=".51" fill="#000080"/>
<circle cx="252.7" cy="130.3" r=".51" fill="none" stroke="#000080" stroke-width=".21"/>
<path d="M252.7 104.8v2.6" fill="none" stroke="#000080" stroke-width=".25"/>
<circle cx="252.7" cy="107.4" r=".51" fill="#000080"/>
<circle cx="252.7" cy="107.4" r=".51" fill="none" stroke="#000080" stroke-width=".21"/>
<path d="M288.3 84.5v2.6M262.9 148.1v5" fill="none" stroke="#000080" stroke-width=".25"/>
<circle cx="288.3" cy="84.5" r=".51" fill="#000080"/>
<circle cx="288.3" cy="84.5" r=".51" fill="none" stroke="#000080" stroke-width=".21"/>
<path d="M288.3 74.4v10.1" fill="none" stroke="#000080" stroke-width=".25"/>
<circle cx="288.3" cy="84.5" r=".51" fill="#000080"/>
<circle cx="288.3" cy="84.5" r=".51" fill="none" stroke="#000080" stroke-width=".21"/>
<g font-size="2.3" fill="#f00">
<text x="18.4" y="49.7">Q8.2</text>
<text x="22.1" y="158.2">I0.2</text>
<text x="60.3" y="158.2">I0.3</text>
<text x="98.3" y="158.2">I0.4</text>
<text x="136.6" y="158.2">I0.5</text>
<text x="174.7" y="158.2">I0.6</text>
<text x="212.8" y="158.2">I0.7</text>
<text x="251" y="158.2">I1.0</text>
</g>
<g font-size="2.3">
<text x="33.4" y="52" transform="rotate(-90 33.4 52)">1</text>
<text x="71.6" y="52" transform="rotate(-90 71.6 52)">1</text>
<text x="109.8" y="52" transform="rotate(-90 109.8 52)">1</text>
<text x="147.9" y="52" transform="rotate(-90 147.9 52)">1</text>
<text x="186.1" y="52" transform="rotate(-90 186.1 52)">1</text>
<text x="224.3" y="52" transform="rotate(-90 224.3 52)">1</text>
<text x="262.4" y="52" transform="rotate(-90 262.4 52)">1</text>
<text x="33.4" y="64.7" transform="rotate(-90 33.4 64.7)">2</text>
<text x="71.6" y="64.7" transform="rotate(-90 71.6 64.7)">2</text>
<text x="109.8" y="64.7" transform="rotate(-90 109.8 64.7)">2</text>
<text x="147.9" y="64.7" transform="rotate(-90 147.9 64.7)">2</text>
<text x="186.1" y="64.7" transform="rotate(-90 186.1 64.7)">2</text>
<text x="224.3" y="64.7" transform="rotate(-90 224.3 64.7)">2</text>
<text x="262.4" y="64.7" transform="rotate(-90 262.4 64.7)">2</text>
<text x="36.2" y="73.8">1</text>
<text x="56.4" y="73.8">2</text>
<text x="74.3" y="73.8">1</text>
<text x="94.5" y="73.8">2</text>
<text x="112.5" y="73.8">1</text>
<text x="132.7" y="73.8">2</text>
<text x="150.6" y="73.8">1</text>
<text x="170.9" y="73.8">2</text>
<text x="188.8" y="73.8">1</text>
<text x="209" y="73.8">2</text>
<text x="227" y="73.8">1</text>
<text x="247.2" y="73.8">2</text>
<text x="265.1" y="73.8">1</text>
<text x="285.3" y="73.8">2</text>
<text x="36" y="84">3</text>
<text x="56.4" y="84">4</text>
<text x="74.2" y="84">3</text>
<text x="94.5" y="84">4</text>
<text x="112.4" y="84">3</text>
<text x="132.7" y="84">4</text>
<text x="150.5" y="84">3</text>
<text x="170.9" y="84">4</text>
<text x="188.7" y="84">3</text>
<text x="209" y="84">4</text>
<text x="226.9" y="84">3</text>
<text x="247.2" y="84">4</text>
<text x="265" y="84">3</text>
<text x="285.3" y="84">4</text>
<text x="23.3" y="92.7" transform="rotate(-90 23.3 92.7)">1</text>
<text x="61.4" y="92.7" transform="rotate(-90 61.4 92.7)">1</text>
<text x="99.6" y="92.7" transform="rotate(-90 99.6 92.7)">1</text>
<text x="137.8" y="92.7" transform="rotate(-90 137.8 92.7)">1</text>
<text x="175.9" y="92.7" transform="rotate(-90 175.9 92.7)">1</text>
<text x="214.1" y="92.7" transform="rotate(-90 214.1 92.7)">1</text>
<text x="252.3" y="92.7" transform="rotate(-90 252.3 92.7)">1</text>
<text x="23.3" y="105.4" transform="rotate(-90 23.3 105.4)">2</text>
<text x="61.4" y="105.4" transform="rotate(-90 61.4 105.4)">2</text>
<text x="99.6" y="105.4" transform="rotate(-90 99.6 105.4)">2</text>
<text x="137.8" y="105.4" transform="rotate(-90 137.8 105.4)">2</text>
<text x="175.9" y="105.4" transform="rotate(-90 175.9 105.4)">2</text>
<text x="214.1" y="105.4" transform="rotate(-90 214.1 105.4)">2</text>
<text x="252.3" y="105.4" transform="rotate(-90 252.3 105.4)">2</text>
<text x="23.3" y="110.4" transform="rotate(-90 23.3 110.4)">C</text>
<text x="61.4" y="110.4" transform="rotate(-90 61.4 110.4)">C</text>
<text x="99.6" y="110.4" transform="rotate(-90 99.6 110.4)">C</text>
<text x="137.8" y="110.4" transform="rotate(-90 137.8 110.4)">C</text>
<text x="175.9" y="110.4" transform="rotate(-90 175.9 110.4)">C</text>
<text x="214.1" y="110.4" transform="rotate(-90 214.1 110.4)">C</text>
<text x="252.3" y="110.4" transform="rotate(-90 252.3 110.4)">C</text>
<text x="31" y="117">B</text>
<text x="69.1" y="117">B</text>
<text x="107.2" y="117">B</text>
<text x="145.4" y="117">B</text>
<text x="183.5" y="117">B</text>
<text x="221.7" y="117">B</text>
<text x="259.9" y="117">B</text>
<text x="23.3" y="126" transform="rotate(-90 23.3 126)">E</text>
<text x="61.4" y="126" transform="rotate(-90 61.4 126)">E</text>
<text x="99.6" y="126" transform="rotate(-90 99.6 126)">E</text>
<text x="137.8" y="126" transform="rotate(-90 137.8 126)">E</text>
<text x="175.9" y="126" transform="rotate(-90 175.9 126)">E</text>
<text x="214.1" y="126" transform="rotate(-90 214.1 126)">E</text>
<text x="252.3" y="126" transform="rotate(-90 252.3 126)">E</text>
<text x="33.4" y="135.9" transform="rotate(-90 33.4 135.9)">1</text>
<text x="71.6" y="135.9" transform="rotate(-90 71.6 135.9)">1</text>
<text x="109.8" y="135.9" transform="rotate(-90 109.8 135.9)">1</text>
<text x="147.9" y="135.9" transform="rotate(-90 147.9 135.9)">1</text>
<text x="186.1" y="135.9" transform="rotate(-90 186.1 135.9)">1</text>
<text x="224.3" y="135.9" transform="rotate(-90 224.3 135.9)">1</text>
<text x="262.4" y="135.9" transform="rotate(-90 262.4 135.9)">1</text>
<text x="33.4" y="148.6" transform="rotate(-90 33.4 148.6)">2</text>
<text x="71.6" y="148.6" transform="rotate(-90 71.6 148.6)">2</text>
<text x="109.8" y="148.6" transform="rotate(-90 109.8 148.6)">2</text>
<text x="147.9" y="148.6" transform="rotate(-90 147.9 148.6)">2</text>
<text x="186.1" y="148.6" transform="rotate(-90 186.1 148.6)">2</text>
<text x="224.3" y="148.6" transform="rotate(-90 224.3 148.6)">2</text>
<text x="262.4" y="148.6" transform="rotate(-90 262.4 148.6)">2</text>
</g>
<g font-size="2.3" fill="#000080">
<text x="35" y="55.8">R4</text>
<text x="35" y="58.3">680</text>
<text x="73.2" y="55.8">R5</text>
<text x="73.2" y="58.3">680</text>
<text x="111.4" y="55.8">R6</text>
<text x="111.4" y="58.3">680</text>
<text x="149.4" y="55.8">R7</text>
<text x="149.4" y="58.3">680</text>
<text x="187.6" y="55.8">R8</text>
<text x="187.6" y="58.3">680</text>
<text x="225.8" y="55.8">R9</text>
<text x="225.8" y="58.3">680</text>
<text x="263.9" y="55.8">R10</text>
<text x="263.9" y="58.3">680</text>
<text x="38.8" y="89">Opt1</text>
<text x="77" y="89">Opt2</text>
<text x="115.2" y="89">Opt3</text>
<text x="153.3" y="89">Opt4</text>
<text x="191.4" y="89">Opt5</text>
<text x="229.6" y="89">Opt6</text>
<text x="267.7" y="89">Opt7</text>
<text x="39.1" y="91.6">Czujnik optyczny</text>
<text x="77.3" y="91.6">Czujnik optyczny</text>
<text x="115.4" y="91.6">Czujnik optyczny</text>
<text x="153.5" y="91.6">Czujnik optyczny</text>
<text x="191.7" y="91.6">Czujnik optyczny</text>
<text x="229.8" y="91.6">Czujnik optyczny</text>
<text x="268" y="91.6">Czujnik optyczny</text>
<text x="24.9" y="96.5">R11</text>
<text x="24.9" y="99">47k</text>
<text x="63" y="96.5">R12</text>
<text x="63" y="99">47k</text>
<text x="101.1" y="96.5">R13</text>
<text x="101.1" y="99">47k</text>
<text x="139.3" y="96.5">R14</text>
<text x="139.3" y="99">47k</text>
<text x="177.5" y="96.5">R15</text>
<text x="177.5" y="99">47k</text>
<text x="215.6" y="96.5">R16</text>
<text x="215.6" y="99">47k</text>
<text x="253.8" y="96.5">R17</text>
<text x="253.8" y="99">47k</text>
<text x="27.7" y="114.5">Q4</text>
<text x="65.8" y="114.5">Q5</text>
<text x="103.9" y="114.5">Q6</text>
<text x="142.1" y="114.5">Q7</text>
<text x="180.2" y="114.5">Q8</text>
<text x="218.4" y="114.5">Q9</text>
<text x="256.6" y="114.5">Q10</text>
<text x="35" y="139.7">R18</text>
<text x="35" y="142.2">4k7</text>
<text x="73.2" y="139.7">R19</text>
<text x="73.2" y="142.2">4k7</text>
<text x="111.4" y="139.7">R20</text>
<text x="111.4" y="142.2">4k7</text>
<text x="149.4" y="139.7">R21</text>
<text x="149.4" y="142.2">4k7</text>
<text x="187.6" y="139.7">R22</text>
<text x="187.6" y="142.2">4k7</text>
<text x="225.8" y="139.7">R23</text>
<text x="225.8" y="142.2">4k7</text>
<text x="263.9" y="139.7">R24</text>
<text x="263.9" y="142.2">4k7</text>
</g>
<g font-size="2.3" fill="#800000">
<text x="58.1" y="91.6">0V</text>
<text x="96.2" y="91.6">0V</text>
<text x="134.4" y="91.6">0V</text>
<text x="172.5" y="91.6">0V</text>
<text x="210.6" y="91.6">0V</text>
<text x="248.8" y="91.6">0V</text>
<text x="287" y="91.6">0V</text>
<text x="7.4" y="99.3">F2</text>
<text x="32.6" y="157.7">0V</text>
<text x="70.7" y="157.7">0V</text>
<text x="108.9" y="157.7">0V</text>
<text x="147.1" y="157.7">0V</text>
<text x="185.2" y="157.7">0V</text>
<text x="223.4" y="157.7">0V</text>
<text x="261.6" y="157.7">0V</text>
</g>
</svg>
